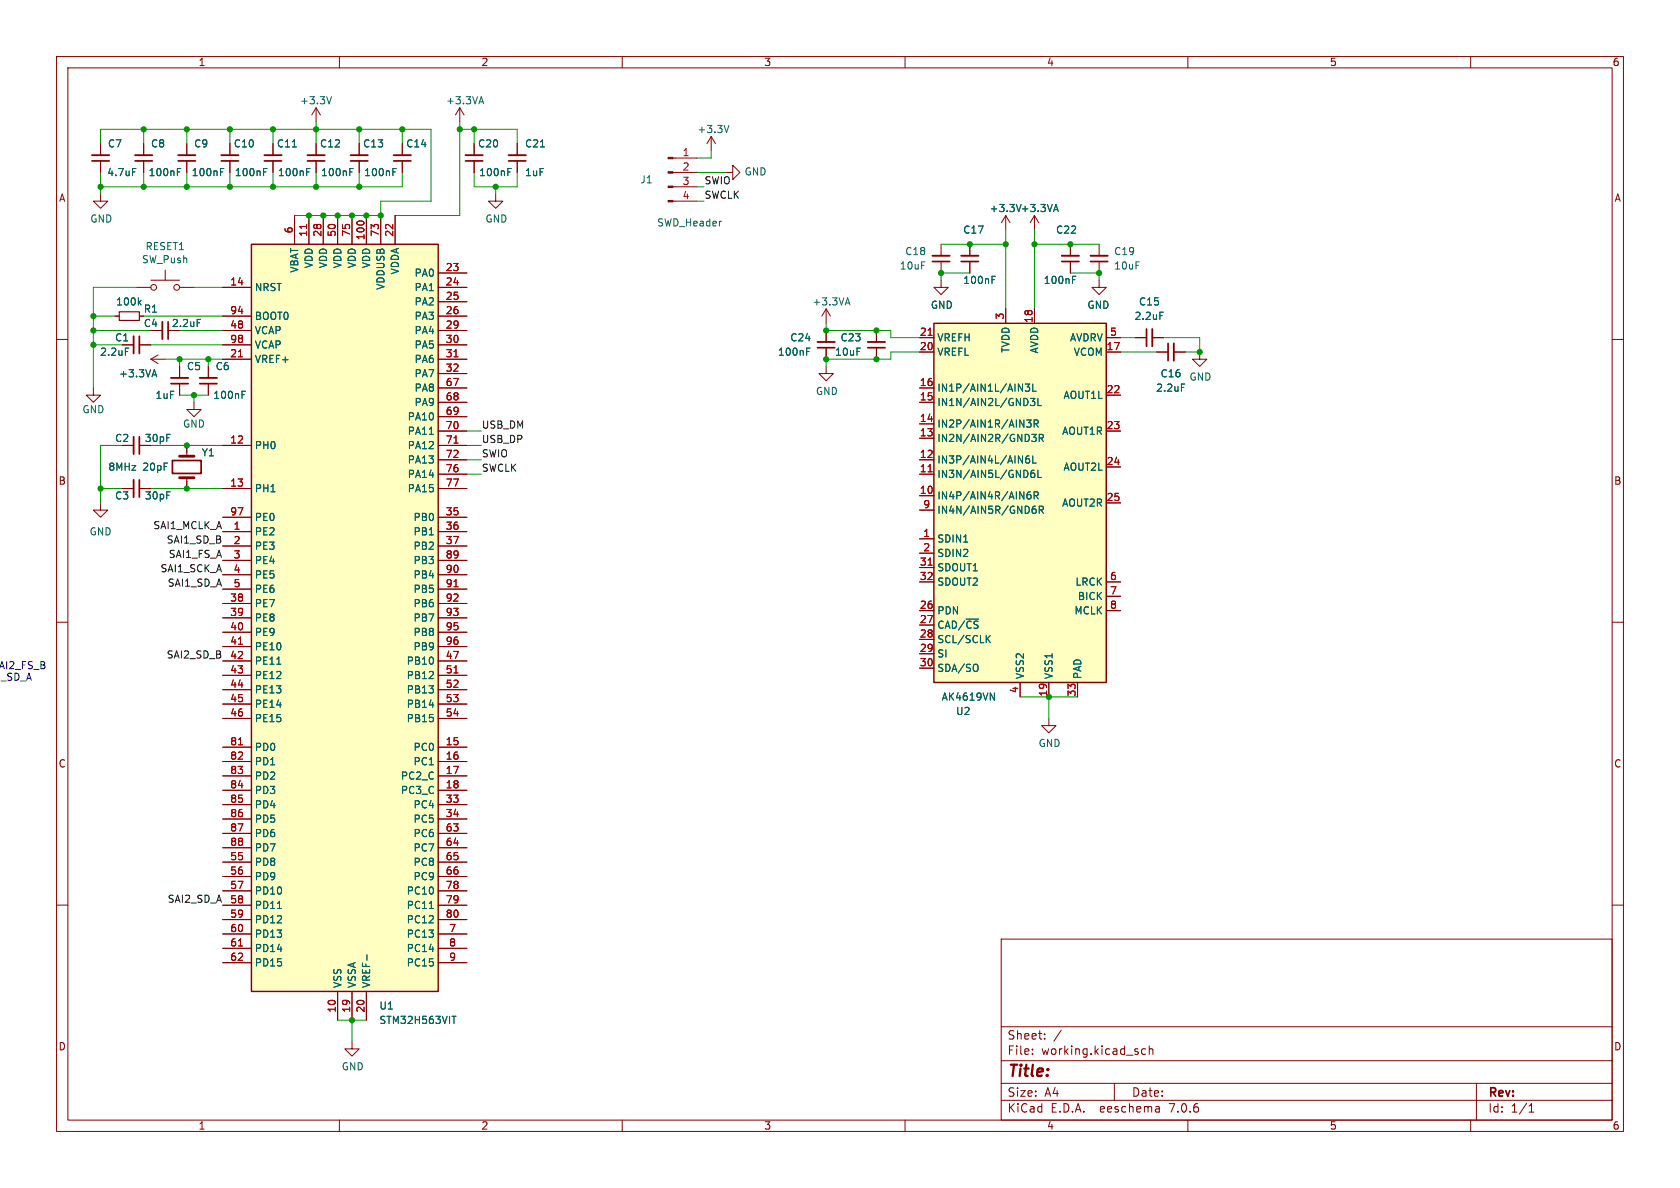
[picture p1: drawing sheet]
<svg xmlns="http://www.w3.org/2000/svg" width="297mm" height="210mm" viewBox="0 0 297 210" stroke-linecap="round" stroke-linejoin="round" font-family="sans-serif">
<g fill="none" stroke="#840000" stroke-width=".18">
<path d="M10 10h277v190h-277zM12 12h273v186h-273zM55.9 19.1v2.5M55.9 19.1l-.8 1.2M55.9 19.1l.7 1.2M60 10v2M81.3 19.1l-.8 1.2M81.3 19.1v2.5M81.3 19.1l.7 1.2M110 10v2M160 10v2M210 10v2"/>
<path d="M260 10v2M17.8 34.3v1.3h1.2l-1.2 1.2-1.3-1.2h1.3M17.8 25.4v2M17.8 28.4v2.1M25.4 25.4v2M25.4 28.4v2.1M33 25.4v2M33 28.4v2.1M40.6 25.4v2M40.6 28.4v2.1M48.3 25.4v2M48.3 28.4v2.1"/>
<path d="M52.1 38.1v5.1M54.6 38.1v5.1M55.9 25.4v2M55.9 28.4v2.1M57.1 38.1v5.1M59.7 38.1v5.1M62.2 38.1v5.1M63.5 25.4v2M63.5 28.4v2.1M64.8 38.1v5.1M67.3 38.1v5.1M69.8 38.1v5.1"/>
<path d="M71.1 25.4v2M71.1 28.4v2.1M83.8 25.4v2M83.8 28.4v2.1M87.6 34.3v1.3h1.3l-1.3 1.2-1.2-1.2h1.2M91.4 25.4v2M91.4 28.4v2.1M119 35.6h4.2M119 33h4.2M119 30.5h4.2M119 27.9h4.2M125.7 24.1l-.7 1.3"/>
<path d="M125.7 24.1v2.6M125.7 24.1l.8 1.3M128.3 30.5h1.2v-1.3l1.3 1.3-1.3 1.3v-1.3M177.8 38.1v2.5M177.8 38.1l-.8 1.3M177.8 38.1l.8 1.3M182.9 38.1v2.5M182.9 38.1l-.8 1.3M182.9 38.1l.7 1.3M10 60h2M20.3 55.9h.8M24.1 50.8h2.6"/>
<path d="M24.6 55.9h.8M26.7 58.4h2M26.7 49.5h5M29.2 47.8v1.7M31.7 50.8h2.6M39.4 50.8h5M39.4 55.9h5M39.4 58.4h5M77.5 50.8h5M77.5 48.3h5M77.5 53.3h5M77.5 55.9h5"/>
<path d="M77.5 58.4h5M146 54.6v2.6M146 58.4v2.1M146 54.6l-.7 1.3M146 54.6l.8 1.3M154.9 58.4v2.1M162.6 59.7h2.5M166.4 49.5v1.3h1.2l-1.2 1.3-1.3-1.3h1.3M166.4 43.2v2M166.4 46.2v2.1M171.4 43.2v2M171.4 46.2v2.1"/>
<path d="M177.8 54.6v2.6M182.9 54.6v2.6M189.2 43.2v2M189.2 46.2v2.1M194.3 49.5v1.3h-1.3l1.3 1.3 1.3-1.3h-1.3M194.3 43.2v2M194.3 46.2v2.1M195.6 59.7h2.5M200.7 59.7h2M203.7 59.7h2M285 60h2M16.5 68.6v1.3h1.3l-1.3 1.2-1.3-1.2h1.3"/>
<path d="M21.6 78.7h2M21.6 61h2M24.6 78.7h2.1M24.6 61h2.1M26.7 63.5l1.2 .8M26.7 63.5h2.5M27.9 62.7l-1.2 .8M31.7 64.8v2M31.7 67.8v2.1M33 78.7v1.9M34.3 71.1v1.3h1.3l-1.3 1.3-1.3-1.3h1.3M36.8 64.8v2"/>
<path d="M36.8 67.8v2.1M39.4 78.7h5M39.4 63.5h5M39.4 61h5M77.5 78.7h5M77.5 63.5h5M77.5 61h5M77.5 66h5M77.5 68.6h5M77.5 71.1h5M77.5 73.7h5M77.5 76.2h5"/>
<path d="M146 64.8v1.2h1.3l-1.3 1.3-1.2-1.3h1.2M146 61.5v2M154.9 61.5v2M162.6 68.6h2.5M162.6 71.1h2.5M162.6 62.2h2.5M162.6 77.5h2.5M162.6 74.9h2.5M195.6 76.2h2.5M195.6 62.2h2.5M195.6 69.9h2.5M204.5 62.2h2"/>
<path d="M207.5 62.2h2M212.1 62.2v1.3h1.3l-1.3 1.3-1.3-1.3h1.3M17.8 88.9v1.3h1.2l-1.2 1.2-1.3-1.2h1.3M21.6 86.4h2M24.6 86.4h2.1M33 84.5v1.9M39.4 86.4h5M39.4 94h5M39.4 96.5h5M39.4 99.1h5M39.4 91.4h5M77.5 86.4h5"/>
<path d="M77.5 94h5M77.5 96.5h5M77.5 99.1h5M77.5 91.4h5M77.5 81.3h5M77.5 83.8h5M162.6 81.3h2.5M162.6 83.8h2.5M162.6 95.3h2.5M162.6 87.6h2.5M162.6 97.8h2.5M162.6 90.2h2.5"/>
<path d="M195.6 82.6h2.5M195.6 88.9h2.5M10 110h2M39.4 106.7h5M39.4 109.2h5M39.4 101.6h5M39.4 111.8h5M39.4 114.3h5M39.4 116.8h5M39.4 119.4h5M39.4 104.1h5M77.5 106.7h5"/>
<path d="M77.5 109.2h5M77.5 101.6h5M77.5 111.8h5M77.5 114.3h5M77.5 116.8h5M77.5 119.4h5M77.5 104.1h5M162.6 108h2.5M162.6 110.5h2.5M162.6 113h2.5M162.6 115.6h2.5M162.6 118.1h2.5"/>
<path d="M162.6 100.3h2.5M162.6 102.9h2.5M195.6 108h2.5M195.6 102.9h2.5M195.6 105.4h2.5M285 110h2M39.4 132.1h5M39.4 134.6h5M39.4 137.2h5M39.4 139.7h5M39.4 121.9h5M39.4 124.5h5"/>
<path d="M39.4 127h5M77.5 132.1h5M77.5 134.6h5M77.5 137.2h5M77.5 139.7h5M77.5 121.9h5M77.5 124.5h5M77.5 127h5M180.3 120.7v2.5M185.4 127v1.3h1.3l-1.3 1.2-1.3-1.2h1.3M185.4 120.7v2.5M190.5 120.7v2.5"/>
<path d="M10 160h2M39.4 142.2h5M39.4 144.8h5M39.4 152.4h5M39.4 154.9h5M39.4 157.5h5M39.4 147.3h5M39.4 149.9h5M77.5 142.2h5M77.5 144.8h5M77.5 152.4h5M77.5 154.9h5"/>
<path d="M77.5 157.5h5M77.5 147.3h5M77.5 149.9h5M285 160h2M39.4 160h5M39.4 162.6h5M39.4 165.1h5M39.4 167.6h5M39.4 170.2h5M59.7 175.3v5M62.2 175.3v5M64.8 175.3v5"/>
<path d="M77.5 160h5M77.5 162.6h5M77.5 165.1h5M77.5 167.6h5M77.5 170.2h5M177 166h108v32h-108zM60 198v2M62.2 184.2v1.2h1.3l-1.3 1.3-1.2-1.3h1.2M110 198v2M160 198v2M177 194.5h108M177 191.5h108"/>
<path d="M177 187.5h108M177 181.5h108M182.5 186.3v.1M182.5 185.5v.1M184.7 183.6v.1M184.7 182.8v.1M187.6 182.1l-1.3 2M197 191.5v3M202.5 185.5l-.4-.1-.3 .3v.4l.2 .2h.5M203.2 185.5l.2-.1 .3 .1 .1 .9M203.2 184.9v1.5M204.9 195.7l.1 .9"/>
<path d="M205 196.5l-.2 .1M205 196h-.2M210 198v2M260 198v2M261 191.5v6.5M270.3 196.6h.9M270.3 195.5l.4-.4v1.5"/>
<circle cx="27.2" cy="50.8" r=".51"/>
<circle cx="31.2" cy="50.8" r=".51"/>
</g>
<g fill="none" stroke="#840000" stroke-width=".33">
<path d="M16.3 27.4h3M23.9 27.4h3M31.5 27.4h3M39.1 27.4h3.1M46.7 27.4h3.1M54.4 27.4h3M62 27.4h3M69.6 27.4h3M82.3 27.4h3M89.9 27.4h3.1M23.6 59.4v3.1M28.7 56.9v3"/>
<path d="M164.8 45.2h3.1M169.9 45.2h3.1M187.7 45.2h3.1M192.8 45.2h3M203.7 58.2v3M23.6 77.2v3.1M30.2 66.8h3.1M35.3 66.8h3.1M144.5 60.5h3.1M153.4 60.5h3.1M207.5 60.7v3.1M23.6 84.8v3.1"/>
</g>
<g fill="none" stroke="#840000" stroke-width=".3">
<path d="M16.3 28.4h3M23.9 28.4h3M31.5 28.4h3M39.1 28.4h3.1M46.7 28.4h3.1M54.4 28.4h3M62 28.4h3M69.6 28.4h3M82.3 28.4h3M89.9 28.4h3.1M24.6 59.4v3.1M29.7 56.9v3"/>
<path d="M164.8 46.2h3.1M169.9 46.2h3.1M187.7 46.2h3.1M192.8 46.2h3M202.7 58.2v3M24.6 77.2v3.1M30.2 67.8h3.1M35.3 67.8h3.1M144.5 61.5h3.1M153.4 61.5h3.1M206.5 60.7v3.1M24.6 84.8v3.1"/>
<path d="M30.5 81.4h5.1v2.3h-5.1z"/>
</g>
<g fill="none" stroke="#006464" stroke-width=".18">
<path d="M58.6 17.1l-.4 1.3M84.8 18h.6M85.1 17.1l.4 1.3M23.4 29.8h.6M31.4 30.4h.4M31.4 29.8h.6M39 30.4h.4M39 29.8h.6M46.6 30.4h.4M46.6 29.8h.6M51.7 26h.7M54.2 30.4h.4"/>
<path d="M54.2 29.8h.6M61.8 30.4h.5M61.8 29.8h.6M69.5 30.4h.4M69.5 29.8h.6M89.8 30.4h.4M89.8 29.8h.6M95.5 26h.8M128.9 22.2l-.5 1.2M186.4 37h.6M186.7 36.1l.4 1.3M24.6 53.4l.3 .5"/>
<path d="M24.9 53.1l-.4 .5M34.9 56.5h.6M149.5 53.6h.7M149.9 52.6l.4 1.3M175.4 49.4h.4M175.4 48.8h.6M189.6 49.4h.4M189.6 48.8h.6M205.1 55.2h.6M22.2 61.5h.6M27 66.3h.6M27.3 65.3l.4 1.3"/>
<path d="M42.8 69.8h.4M42.8 69.2h.6M75.9 76.8h.7M142.6 62.1h.4M142.6 61.5h.6M181.3 67.9h.7l-.4 .5 .4 .1v.5l-.2 .2-.5-.2M181.5 74.2h.8l-.4 .5 .3 .1v.6l-.2 .1-.5-.1M182.2 70.4h.7l-.4 .5 .4 .1v.6l-.2 .1-.5-.1M182.4 76.8h.8l-.4 .5 .3 .1v.5l-.2 .1h-.4M182.6 67.9v1.3h.6M182.8 74.9l.6-.1 .1-.1v-.3l-.7-.2v1.3M183.1 74.9l.4 .6"/>
<path d="M183.5 70.4v1.3h.6M183.7 77.4h.6l.2-.2-.1-.3-.7-.1v1.2M184 77.4l.5 .6M208.9 67.9h.6M170.4 95.8h.7M181.9 80.6l-.3 .1a.86 .86 0 0 0 0 1.2l.4-.2v-.4l-.2-.2h-.4l-.1 .2M182.2 86.9l-.4 .1a.85 .85 0 0 0 0 1.2l.4-.1 .1-.4-.3-.3-.3 .1-.1 .2M182.5 90.1l.4-.1 .3 .2-.1 .5h-.4l-.2-.1M182.6 80.6v1.3h.6M182.8 87.6l.6-.1 .1-.1v-.3l-.7-.2v1.3M182.8 83.1l-.3 .1a.85 .85 0 0 0 0 1.2l.4-.1v-.4l-.2-.3-.4 .1-.1 .2M183.1 89.5h-.4l-.2 .3"/>
<path d="M183.1 87.6l.4 .6M183.5 83.1v1.3h.6M183.7 90.1h.6l.2-.2-.1-.3-.7-.1v1.2M184 90.1l.5 .6M48.9 117.4h.8M172.7 117.5a.9 .9 0 0 1 0 1.1M174.5 112.9l.6 .7M175.1 112.3l-.7 .8M175.1 122.5l.7 1.3v-1.3M49 160.6h.8M64.9 168.8v1M75.9 160.6h.7"/>
<path d="M79.9 179.6h.7M80.3 179.6v1.3"/>
</g>
<g fill="#840000" stroke="#840000" stroke-width=".18">
<path d="M118.1 35.4h.9v.3h-.9z"/>
<path d="M118.1 32.9h.9v.2h-.9z"/>
<path d="M118.1 30.4h.9v.2h-.9z"/>
<path d="M118.1 27.8h.9v.3h-.9z"/>
</g>
<path d="M31.7 84.5h2.6M31.7 80.6h2.6" fill="none" stroke="#840000" stroke-width=".51"/>
<g fill="#ffffc2" stroke="#ffffc2" stroke-width=".18">
<path d="M44.4 43.2h33.1v132.1h-33.1z"/>
<path d="M165.1 57.2h30.5v63.5h-30.5z"/>
</g>
<path d="M44.4 43.2h33.1v132.1h-33.1zM165.1 57.2h30.5v63.5h-30.5z" fill="none" stroke="#840000" stroke-width=".25"/>
<path d="M54.2 39.7v.7M164.1 59.3h.7M42.2 63.1h.7M80.3 63.1h.7M80.3 78.3h.7M164.1 83.4h.7M164.1 99.9h.7M42.2 113.9h.7M80.3 119h.7M80.3 103.7h.7M42.2 131.7h.7M42.2 167.2h.7" fill="none" stroke="#a90000" stroke-width=".18"/>
<path d="M21.1 55.1h3.5v1.5h-3.5z" fill="none" stroke="#840000" stroke-width=".2"/>
<g fill="none" stroke="#009600" stroke-width=".18">
<path d="M17.8 25.4v-2.5h58.4v12.7h-8.9v2.5h-15.2M17.8 30.5v3.8M25.4 22.9v2.5M25.4 30.5v2.5M33 22.9v2.5M33 30.5v2.5M40.6 22.9v2.5M40.6 30.5v2.5M48.3 22.9v2.5M48.3 30.5v2.5M55.9 21.6v3.8M55.9 30.5v2.5"/>
<path d="M63.5 22.9v2.5M63.5 30.5v2.5M71.1 30.5v2.5h-53.3M71.1 22.9v2.5M81.3 22.9h10.1v2.5M81.3 21.6v16.5h-11.5M83.8 30.5v2.5h7.6v-2.5M83.8 22.9v2.5M87.6 33v1.3M123.2 33h1.3M123.2 35.6h1.3M123.2 30.5h5.1"/>
<path d="M125.7 26.7v1.2h-2.5M16.5 58.4h10.2M16.5 55.9h3.8M24.1 50.8h-7.6v17.8M25.4 55.9h14M31.7 58.4h7.7M34.3 50.8h5.1M146 57.2v1.2h11.5v1.3h5.1M166.4 43.2h11.4M171.4 48.3h-5v1.2M177.8 40.6v14M182.9 43.2h11.4"/>
<path d="M182.9 40.6v14M189.2 48.3h5.1v1.2M198.1 59.7h2.6M205.7 59.7h6.4v2.5h-2.6M16.5 61h5.1M21.6 78.7h-3.8v10.2M26.7 61h12.7M26.7 78.7h12.7M29.2 63.5h10.2M31.7 69.9h5.1M31.7 63.5v1.3M34.3 69.9v1.2"/>
<path d="M36.8 63.5v1.3M82.5 78.7h2.6M82.5 76.2h2.6M162.6 62.2h-5.1v1.3h-11.5v1.3M198.1 62.2h6.4M17.8 86.4h3.8M26.7 86.4h12.7M82.5 83.8h2.6M82.5 81.3h2.6M180.3 123.2h10.2M185.4 123.2v3.8M59.7 180.3h5.1"/>
<path d="M62.2 180.3v3.9"/>
</g>
<g fill="#009600" stroke="#009600" stroke-width=".18">
<circle cx="67.3" cy="38.1" r=".46"/>
<circle cx="71.1" cy="22.9" r=".46"/>
<circle cx="62.2" cy="38.1" r=".46"/>
<circle cx="57.1" cy="38.1" r=".46"/>
<circle cx="64.8" cy="38.1" r=".46"/>
<circle cx="59.7" cy="38.1" r=".46"/>
<circle cx="63.5" cy="33" r=".46"/>
<circle cx="83.8" cy="22.9" r=".46"/>
<circle cx="146" cy="58.4" r=".46"/>
<circle cx="81.3" cy="22.9" r=".46"/>
<circle cx="87.6" cy="33" r=".46"/>
<circle cx="48.3" cy="33" r=".46"/>
<circle cx="25.4" cy="22.9" r=".46"/>
<circle cx="25.4" cy="33" r=".46"/>
<circle cx="40.6" cy="22.9" r=".46"/>
<circle cx="33" cy="22.9" r=".46"/>
<circle cx="33" cy="33" r=".46"/>
<circle cx="17.8" cy="33" r=".46"/>
<circle cx="34.3" cy="69.9" r=".46"/>
<circle cx="16.5" cy="55.9" r=".46"/>
<circle cx="16.5" cy="58.4" r=".46"/>
<circle cx="31.7" cy="63.5" r=".46"/>
<circle cx="36.8" cy="63.5" r=".46"/>
<circle cx="16.5" cy="61" r=".46"/>
<circle cx="171.4" cy="43.2" r=".46"/>
<circle cx="177.8" cy="43.2" r=".46"/>
<circle cx="194.3" cy="48.3" r=".46"/>
<circle cx="182.9" cy="43.2" r=".46"/>
<circle cx="189.2" cy="43.2" r=".46"/>
<circle cx="166.4" cy="48.3" r=".46"/>
<circle cx="40.6" cy="33" r=".46"/>
<circle cx="55.9" cy="33" r=".46"/>
<circle cx="54.6" cy="38.1" r=".46"/>
<circle cx="48.3" cy="22.9" r=".46"/>
<circle cx="55.9" cy="22.9" r=".46"/>
<circle cx="63.5" cy="22.9" r=".46"/>
<circle cx="33" cy="86.4" r=".46"/>
<circle cx="33" cy="78.7" r=".46"/>
<circle cx="17.8" cy="86.4" r=".46"/>
<circle cx="62.2" cy="180.3" r=".46"/>
<circle cx="154.9" cy="58.4" r=".46"/>
<circle cx="146" cy="63.5" r=".46"/>
<circle cx="185.4" cy="123.2" r=".46"/>
<circle cx="154.9" cy="63.5" r=".46"/>
<circle cx="212.1" cy="62.2" r=".46"/>
</g>
<text font-size="2.8" fill="#840000" x="178" y="190.9">Title:</text>
<g font-size="2.1" fill="#840000">
<text x="178" y="184">Sheet:</text>
<text x="178" y="186.7">File:</text>
<text x="184.1" y="186.7">working.kicad_sch</text>
<text x="178" y="196.9">KiCad</text>
<text x="178" y="194.1">Size:</text>
<text x="184.7" y="194.1">A4</text>
<text x="185.7" y="196.9">E.D.A.</text>
<text x="194.6" y="196.9">eeschema</text>
<text x="200" y="194.1">Date:</text>
<text x="207" y="196.9">7.0.6</text>
<text x="263" y="194.3">Rev:</text>
<text x="263" y="196.9">Id:</text>
<text x="267.1" y="196.9">1/1</text>
</g>
<g font-size="1.8" fill="#840000">
<text x="35" y="11.9">1</text>
<text x="85" y="11.9">2</text>
<text x="135" y="11.9">3</text>
<text x="185" y="11.9">4</text>
<text x="235" y="11.9">5</text>
<text x="285" y="11.9">6</text>
<text x="10.3" y="35.9">A</text>
<text x="285.3" y="35.9">A</text>
<text x="30.3" y="58">2.2uF</text>
<text x="10.3" y="85.9">B</text>
<text x="285.3" y="85.9">B</text>
<text x="10.3" y="135.9">C</text>
<text x="285.3" y="135.9">C</text>
<text x="10.3" y="185.9">D</text>
<text x="285.3" y="185.9">D</text>
<text x="35" y="199.9">1</text>
<text x="85" y="199.9">2</text>
<text x="135" y="199.9">3</text>
<text x="185" y="199.9">4</text>
<text x="235" y="199.9">5</text>
<text x="285" y="199.9">6</text>
</g>
<g font-size="1.8" fill="#006464">
<text x="52.9" y="18.6">+3.3V</text>
<text x="78.7" y="18.6">+3.3VA</text>
<text x="123.2" y="23.7">+3.3V</text>
<text x="19" y="26.3">C7</text>
<text x="26.6" y="26.3">C8</text>
<text x="34.2" y="26.3">C9</text>
<text x="41.2" y="26.3">C10</text>
<text x="48.9" y="26.3">C11</text>
<text x="56.5" y="26.3">C12</text>
<text x="64.1" y="26.3">C13</text>
<text x="71.7" y="26.3">C14</text>
<text x="84.4" y="26.3">C20</text>
<text x="92.7" y="26.3">C21</text>
<text x="18.9" y="31.3">4.7uF</text>
<text x="26.2" y="31.3">100nF</text>
<text x="33.8" y="31.3">100nF</text>
<text x="41.4" y="31.3">100nF</text>
<text x="49" y="31.3">100nF</text>
<text x="56.7" y="31.3">100nF</text>
<text x="64.3" y="31.3">100nF</text>
<text x="84.6" y="31.3">100nF</text>
<text x="92.7" y="31.3">1uF</text>
<text x="113.1" y="32.6">J1</text>
<text x="131.5" y="31.2">GND</text>
<text x="15.9" y="39.5">GND</text>
<text x="85.7" y="39.5">GND</text>
<text x="116.1" y="40.2">SWD_Header</text>
<text x="170.2" y="41.5">C17</text>
<text x="174.9" y="37.7">+3.3V +3.3VA</text>
<text x="186.6" y="41.5">C22</text>
<text x="25" y="46.7">SW_Push</text>
<text x="25.6" y="44.4">RESET1</text>
<text x="55.5" y="47.5" transform="rotate(-90 55.5 47.5)">VDD</text>
<text x="58" y="47.5" transform="rotate(-90 58 47.5)">VDD</text>
<text x="60.6" y="47.5" transform="rotate(-90 60.6 47.5)">VDD</text>
<text x="63.1" y="47.5" transform="rotate(-90 63.1 47.5)">VDD</text>
<text x="65.6" y="47.5" transform="rotate(-90 65.6 47.5)">VDD</text>
<text x="159" y="47.8">10uF</text>
<text x="159.9" y="45.3">C18</text>
<text x="196.9" y="45.3">C19</text>
<text x="196.9" y="47.8">10uF</text>
<text x="45" y="51.7">NRST</text>
<text x="52.9" y="48.3" transform="rotate(-90 52.9 48.3)">VBAT</text>
<text x="68.2" y="51.3" transform="rotate(-90 68.2 51.3)">VDDUSB</text>
<text x="70.7" y="48.6" transform="rotate(-90 70.7 48.6)">VDDA</text>
<text x="73.2" y="49.1">PA0</text>
<text x="73.2" y="51.7">PA1</text>
<text x="170.2" y="50.4">100nF</text>
<text x="184.4" y="50.4">100nF</text>
<text x="20.4" y="54.2">100k</text>
<text x="25.3" y="55.5">R1</text>
<text x="25.3" y="58">C4</text>
<text x="45" y="59.3">VCAP</text>
<text x="45" y="56.7">BOOT0</text>
<text x="73.2" y="54.2">PA2</text>
<text x="73.2" y="56.7">PA3</text>
<text x="73.2" y="59.3">PA4</text>
<text x="143.5" y="54.2">+3.3VA</text>
<text x="164.5" y="54.8">GND</text>
<text x="192.1" y="54.8">GND</text>
<text x="200.5" y="56.7">2.2uF</text>
<text x="201.3" y="54.2">C15</text>
<text x="17.6" y="63.1">2.2uF</text>
<text x="20.2" y="60.6">C1</text>
<text x="32.9" y="65.6">C5</text>
<text x="38" y="65.6">C6</text>
<text x="45" y="64.4">VREF+</text>
<text x="45" y="61.8">VCAP</text>
<text x="73.2" y="61.8">PA5</text>
<text x="73.2" y="64.4">PA6</text>
<text x="137.4" y="63.1">100nF</text>
<text x="139.6" y="60.5">C24</text>
<text x="147.5" y="63.1">10uF</text>
<text x="148.5" y="60.5">C23</text>
<text x="165.6" y="63.1">VREFL</text>
<text x="165.6" y="60.6">VREFH</text>
<text x="178.7" y="62.5" transform="rotate(-90 178.7 62.5)">TVDD</text>
<text x="183.7" y="62.6" transform="rotate(-90 183.7 62.6)">AVDD</text>
<text x="189.1" y="60.6">AVDRV</text>
<text x="189.7" y="63.1">VCOM</text>
<text x="21" y="66.9">+3.3VA</text>
<text x="27.4" y="70.7">1uF</text>
<text x="37.6" y="70.7">100nF</text>
<text x="73.2" y="66.9">PA7</text>
<text x="73.2" y="69.4">PA8</text>
<text x="73.2" y="72">PA9</text>
<text x="144.1" y="70">GND</text>
<text x="165.6" y="72">IN1N/AIN2L/GND3L</text>
<text x="165.6" y="69.4">IN1P/AIN1L/AIN3L</text>
<text x="187.9" y="70.7">AOUT1L</text>
<text x="204.3" y="69.4">2.2uF</text>
<text x="205.1" y="66.9">C16</text>
<text x="210.2" y="67.5">GND</text>
<text x="14.5" y="73.3">GND</text>
<text x="32.3" y="75.8">GND</text>
<text x="72" y="74.5">PA10</text>
<text x="72" y="77.1">PA11</text>
<text x="165.6" y="75.8">IN2P/AIN1R/AIN3R</text>
<text x="187.7" y="77.1">AOUT1R</text>
<text x="19.1" y="83.4">8MHz</text>
<text x="20.2" y="78.3">C2</text>
<text x="25.2" y="83.4">20pF</text>
<text x="25.5" y="78.3">30pF</text>
<text x="35.6" y="80.9">Y1</text>
<text x="45" y="79.6">PH0</text>
<text x="72" y="79.6">PA12</text>
<text x="72" y="82.1">PA13</text>
<text x="165.6" y="82.1">IN3P/AIN4L/AIN6L</text>
<text x="165.6" y="78.3">IN2N/AIN2R/GND3R</text>
<text x="187.9" y="83.4">AOUT2L</text>
<text x="20.2" y="88.5">C3</text>
<text x="25.5" y="88.5">30pF</text>
<text x="45" y="87.2">PH1</text>
<text x="72" y="84.7">PA14</text>
<text x="72" y="87.2">PA15</text>
<text x="165.6" y="88.5">IN4P/AIN4R/AIN6R</text>
<text x="165.6" y="84.7">IN3N/AIN5L/GND6L</text>
<text x="187.7" y="89.8">AOUT2R</text>
<text x="15.7" y="94.8">GND</text>
<text x="45" y="94.8">PE2</text>
<text x="45" y="92.3">PE0</text>
<text x="73" y="92.3">PB0</text>
<text x="73" y="94.8">PB1</text>
<text x="165.6" y="91">IN4N/AIN5R/GND6R</text>
<text x="45" y="97.4">PE3</text>
<text x="45" y="99.9">PE4</text>
<text x="73" y="97.4">PB2</text>
<text x="73" y="99.9">PB3</text>
<text x="165.6" y="96.1">SDIN1</text>
<text x="165.6" y="98.7">SDIN2</text>
<text x="165.6" y="101.2">SDOUT1</text>
<text x="45" y="107.5">PE7</text>
<text x="45" y="102.5">PE5</text>
<text x="45" y="105">PE6</text>
<text x="73" y="102.5">PB4</text>
<text x="73" y="105">PB5</text>
<text x="73" y="107.5">PB6</text>
<text x="165.6" y="103.7">SDOUT2</text>
<text x="190" y="103.7">LRCK</text>
<text x="190.5" y="106.3">BICK</text>
<text x="45" y="110.1">PE8</text>
<text x="45" y="112.6">PE9</text>
<text x="73" y="110.1">PB7</text>
<text x="73" y="112.6">PB8</text>
<text x="165.6" y="108.8">PDN</text>
<text x="165.6" y="111.4">CAD/~{CS}</text>
<text x="165.6" y="113.9">SCL/SCLK</text>
<text x="189.8" y="108.8">MCLK</text>
<text x="45" y="115.2">PE10</text>
<text x="45" y="117.7">PE11</text>
<text x="71.8" y="117.7">PB10</text>
<text x="73" y="115.2">PB9</text>
<text x="165.6" y="116.4">SI</text>
<text x="165.6" y="119">SDA/SO</text>
<text x="45" y="120.2">PE12</text>
<text x="45" y="122.8">PE13</text>
<text x="45" y="125.3">PE14</text>
<text x="71.8" y="120.2">PB12</text>
<text x="71.8" y="122.8">PB13</text>
<text x="71.8" y="125.3">PB14</text>
<text x="166.4" y="124.1">AK4619VN</text>
<text x="181.2" y="120.1" transform="rotate(-90 181.2 120.1)">VSS2</text>
<text x="186.3" y="120.1" transform="rotate(-90 186.3 120.1)">VSS1</text>
<text x="191.4" y="120.1" transform="rotate(-90 191.4 120.1)">PAD</text>
<text x="45" y="127.9">PE15</text>
<text x="71.8" y="127.9">PB15</text>
<text x="168.9" y="126.6">U2</text>
<text x="45" y="132.9">PD0</text>
<text x="45" y="135.5">PD1</text>
<text x="73" y="132.9">PC0</text>
<text x="73" y="135.5">PC1</text>
<text x="183.5" y="132.3">GND</text>
<text x="45" y="138">PD2</text>
<text x="45" y="140.6">PD3</text>
<text x="45" y="143.1">PD4</text>
<text x="70.8" y="138">PC2_C</text>
<text x="70.8" y="140.6">PC3_C</text>
<text x="73" y="143.1">PC4</text>
<text x="45" y="145.6">PD5</text>
<text x="45" y="148.2">PD6</text>
<text x="73" y="145.6">PC5</text>
<text x="73" y="148.2">PC6</text>
<text x="45" y="153.3">PD8</text>
<text x="45" y="155.8">PD9</text>
<text x="45" y="150.7">PD7</text>
<text x="73" y="150.7">PC7</text>
<text x="73" y="153.3">PC8</text>
<text x="73" y="155.8">PC9</text>
<text x="45" y="158.3">PD10</text>
<text x="45" y="160.9">PD11</text>
<text x="71.8" y="158.3">PC10</text>
<text x="71.8" y="160.9">PC11</text>
<text x="45" y="163.4">PD12</text>
<text x="45" y="166">PD13</text>
<text x="71.8" y="166">PC13</text>
<text x="71.8" y="163.4">PC12</text>
<text x="45" y="168.5">PD14</text>
<text x="45" y="171">PD15</text>
<text x="71.8" y="168.5">PC14</text>
<text x="71.8" y="171">PC15</text>
<text x="60.6" y="174.8" transform="rotate(-90 60.6 174.8)">VSS</text>
<text x="63.1" y="174.8" transform="rotate(-90 63.1 174.8)">VSSA</text>
<text x="65.6" y="174.8" transform="rotate(-90 65.6 174.8)">VREF-</text>
<text x="67" y="178.7">U1</text>
<text x="67" y="181.2">STM32H563VIT</text>
<text x="60.3" y="189.4">GND</text>
</g>
<g font-size="1.8" fill="#a90000">
<text x="120.6" y="27.7">1</text>
<text x="120.6" y="30.2">2</text>
<text x="120.6" y="32.8">3</text>
<text x="120.6" y="35.3">4</text>
<text x="51.8" y="41.3" transform="rotate(-90 51.8 41.3)">6</text>
<text x="54.4" y="42" transform="rotate(-90 54.4 42)">11</text>
<text x="56.9" y="42" transform="rotate(-90 56.9 42)">28</text>
<text x="59.4" y="42" transform="rotate(-90 59.4 42)">50</text>
<text x="62" y="42" transform="rotate(-90 62 42)">75</text>
<text x="67.1" y="42" transform="rotate(-90 67.1 42)">73</text>
<text x="69.6" y="42" transform="rotate(-90 69.6 42)">22</text>
<text x="64.5" y="42.6" transform="rotate(-90 64.5 42.6)">100</text>
<text x="40.6" y="50.5">14</text>
<text x="78.7" y="48">23</text>
<text x="78.7" y="50.5">24</text>
<text x="78.7" y="53.1">25</text>
<text x="40.6" y="58.2">48</text>
<text x="40.6" y="55.6">94</text>
<text x="78.7" y="55.6">26</text>
<text x="78.7" y="58.2">29</text>
<text x="162.5" y="59.4">21</text>
<text x="177.5" y="56.6" transform="rotate(-90 177.5 56.6)">3</text>
<text x="182.6" y="57.2" transform="rotate(-90 182.6 57.2)">18</text>
<text x="196.1" y="59.4">5</text>
<text x="40.6" y="63.2">21</text>
<text x="40.6" y="60.7">98</text>
<text x="78.7" y="60.7">30</text>
<text x="78.7" y="63.2">31</text>
<text x="78.7" y="65.8">32</text>
<text x="162.5" y="62">20</text>
<text x="195.5" y="62">17</text>
<text x="78.7" y="68.3">67</text>
<text x="78.7" y="70.9">68</text>
<text x="162.5" y="70.9">15</text>
<text x="162.5" y="68.3">16</text>
<text x="195.5" y="69.6">22</text>
<text x="78.7" y="73.4">69</text>
<text x="78.7" y="75.9">70</text>
<text x="162.5" y="77.2">13</text>
<text x="162.5" y="74.7">14</text>
<text x="195.5" y="75.9">23</text>
<text x="40.6" y="78.5">12</text>
<text x="78.7" y="78.5">71</text>
<text x="78.7" y="81">72</text>
<text x="78.7" y="83.6">76</text>
<text x="162.5" y="83.6">11</text>
<text x="162.5" y="81">12</text>
<text x="195.5" y="82.3">24</text>
<text x="40.6" y="86.1">13</text>
<text x="78.7" y="86.1">77</text>
<text x="162.5" y="87.4">10</text>
<text x="163.1" y="89.9">9</text>
<text x="195.5" y="88.6">25</text>
<text x="40.6" y="91.2">97</text>
<text x="41.2" y="93.7">1</text>
<text x="78.7" y="91.2">35</text>
<text x="78.7" y="93.7">36</text>
<text x="163.1" y="95">1</text>
<text x="41.2" y="96.3">2</text>
<text x="41.2" y="98.8">3</text>
<text x="41.2" y="101.3">4</text>
<text x="78.7" y="96.3">37</text>
<text x="78.7" y="98.8">89</text>
<text x="78.7" y="101.3">90</text>
<text x="162.5" y="100.1">31</text>
<text x="163.1" y="97.5">2</text>
<text x="40.6" y="106.4">38</text>
<text x="41.2" y="103.9">5</text>
<text x="78.7" y="103.9">91</text>
<text x="78.7" y="106.4">92</text>
<text x="162.5" y="107.7">26</text>
<text x="162.5" y="102.6">32</text>
<text x="196.1" y="102.6">6</text>
<text x="196.1" y="105.2">7</text>
<text x="196.1" y="107.7">8</text>
<text x="40.6" y="109">39</text>
<text x="40.6" y="111.5">40</text>
<text x="78.7" y="109">93</text>
<text x="78.7" y="111.5">95</text>
<text x="162.5" y="110.2">27</text>
<text x="162.5" y="112.8">28</text>
<text x="40.6" y="114">41</text>
<text x="40.6" y="116.6">42</text>
<text x="40.6" y="119.1">43</text>
<text x="78.7" y="116.6">47</text>
<text x="78.7" y="119.1">51</text>
<text x="78.7" y="114">96</text>
<text x="162.5" y="115.3">29</text>
<text x="162.5" y="117.9">30</text>
<text x="40.6" y="121.7">44</text>
<text x="40.6" y="124.2">45</text>
<text x="78.7" y="121.7">52</text>
<text x="78.7" y="124.2">53</text>
<text x="180.1" y="122.6" transform="rotate(-90 180.1 122.6)">4</text>
<text x="185.2" y="123.2" transform="rotate(-90 185.2 123.2)">19</text>
<text x="190.2" y="123.2" transform="rotate(-90 190.2 123.2)">33</text>
<text x="40.6" y="126.7">46</text>
<text x="40.6" y="131.8">81</text>
<text x="78.7" y="131.8">15</text>
<text x="78.7" y="126.7">54</text>
<text x="40.6" y="134.4">82</text>
<text x="40.6" y="136.9">83</text>
<text x="78.7" y="134.4">16</text>
<text x="78.7" y="136.9">17</text>
<text x="40.6" y="139.4">84</text>
<text x="40.6" y="142">85</text>
<text x="78.7" y="139.4">18</text>
<text x="78.7" y="142">33</text>
<text x="40.6" y="144.5">86</text>
<text x="40.6" y="147.1">87</text>
<text x="40.6" y="149.6">88</text>
<text x="78.7" y="144.5">34</text>
<text x="78.7" y="147.1">63</text>
<text x="78.7" y="149.6">64</text>
<text x="40.6" y="152.1">55</text>
<text x="40.6" y="154.7">56</text>
<text x="78.7" y="152.1">65</text>
<text x="78.7" y="154.7">66</text>
<text x="40.6" y="157.2">57</text>
<text x="40.6" y="159.8">58</text>
<text x="78.7" y="157.2">78</text>
<text x="78.7" y="159.8">79</text>
<text x="40.6" y="162.3">59</text>
<text x="40.6" y="164.8">60</text>
<text x="40.6" y="167.4">61</text>
<text x="78.7" y="162.3">80</text>
<text x="79.3" y="164.8">7</text>
<text x="79.3" y="167.4">8</text>
<text x="40.6" y="169.9">62</text>
<text x="79.3" y="169.9">9</text>
<text x="59.4" y="179.1" transform="rotate(-90 59.4 179.1)">10</text>
<text x="62" y="179.1" transform="rotate(-90 62 179.1)">19</text>
<text x="64.5" y="179.1" transform="rotate(-90 64.5 179.1)">20</text>
</g>
<g font-size="1.8" fill="#0f0f0f">
<text x="124.5" y="35.2">SWCLK</text>
<text x="124.5" y="32.7">SWIO</text>
<text x="85.1" y="75.9">USB_DM</text>
<text x="85.1" y="83.5">SWCLK</text>
<text x="85.1" y="78.4">USB_DP</text>
<text x="85.1" y="80.9">SWIO</text>
<text x="27" y="93.6">SAI1_MCLK_A</text>
<text x="28.3" y="101.3">SAI1_SCK_A</text>
<text x="29.4" y="96.2">SAI1_SD_B</text>
<text x="29.7" y="98.7">SAI1_FS_A</text>
<text x="29.6" y="103.8">SAI1_SD_A</text>
<text x="29.4" y="116.5">SAI2_SD_B</text>
<text x="29.6" y="159.7">SAI2_SD_A</text>
</g>
<g font-size="1.8" fill="#0000c2">
<text x="-.9" y="118.4">SAI2_FS_B</text>
<text x="-.6" y="120.4">2_SD_A</text>
</g>
</svg>
